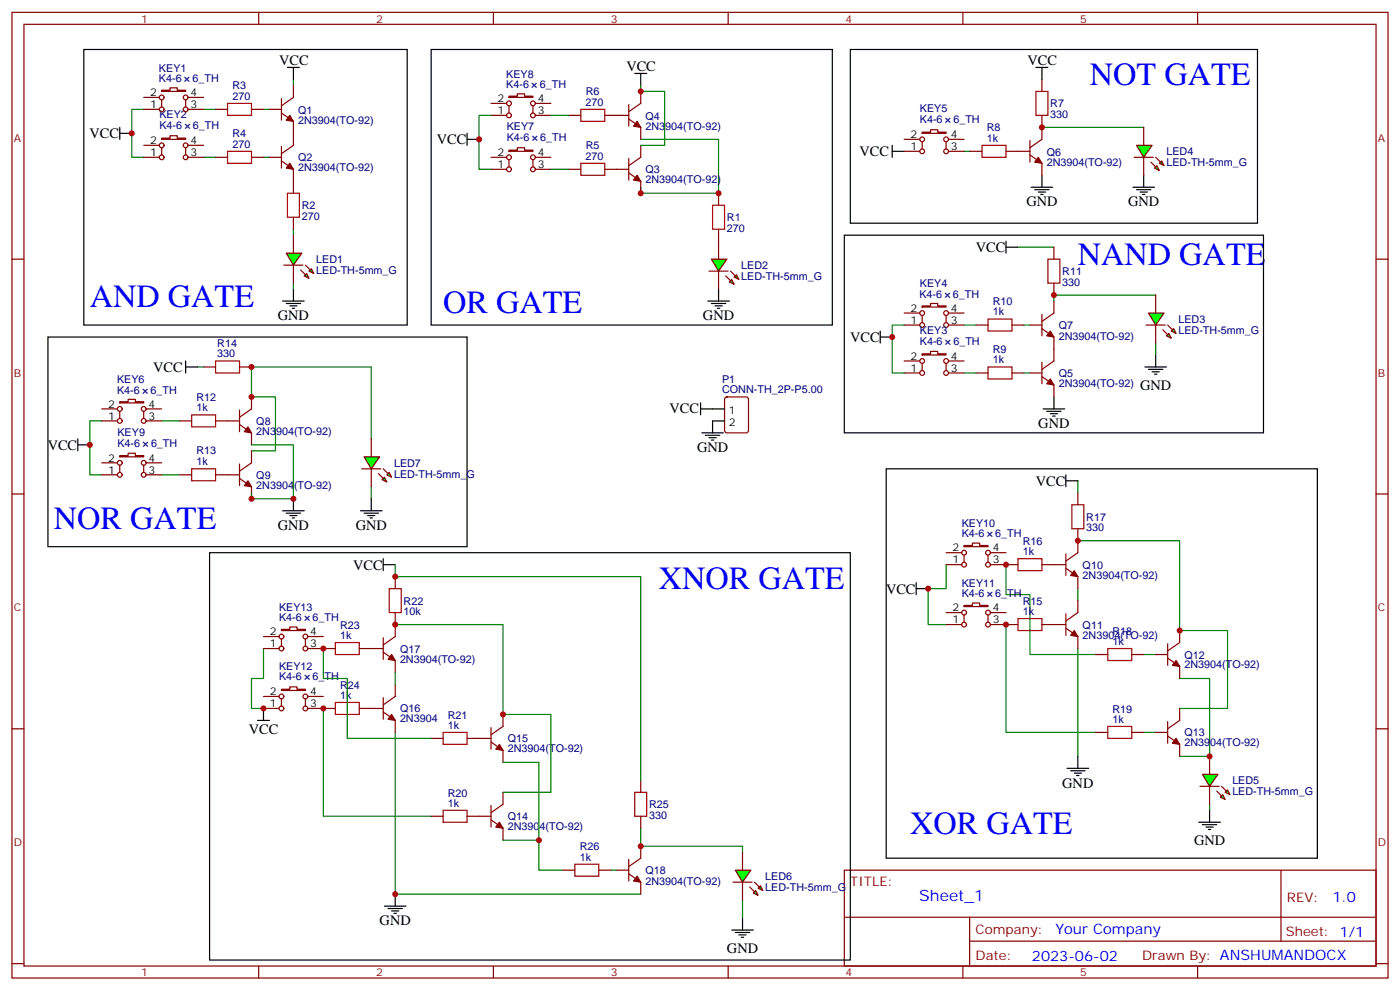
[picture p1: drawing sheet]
<svg xmlns="http://www.w3.org/2000/svg" width="412mm" height="292mm" viewBox="0 0 412 292" stroke-linecap="round" stroke-linejoin="round" font-family="sans-serif">
<g fill="none" stroke="#870000" stroke-width=".35">
<path d="M3.5 3.6h405.4v284.4h-405.4zM7.1 7.2h398.2v277.2h-398.2zM76.2 3.6v3.6M145.3 3.6v3.6M214.5 3.6v3.6M283.6 3.6v3.6M352.8 3.6v3.6M42.3 32.2h4.6M42.3 28.7h4.6M47.6 26.6h2.5v-.7h2.1v.7h2.5v.3h-7.1zM47.6 29.4v2.1M54.7 29.4v2.1"/>
<path d="M55.4 32.2h4.6M55.4 28.7h4.6M63.5 32.2h3.5M74.1 32.2h3.5M79.4 32.2h3.5M82.9 33.3l3.5 2.4v7.1l-3.5 2.5M82.9 29v6.4M86.4 25.2v3.5l-3.5 2.5M144.6 34h4.6M144.6 30.4h4.6M149.9 28.3h2.5v-.7h2.1v.7h2.5v.4h-7.1zM149.9 31.2v2.1"/>
<path d="M157 31.2v2.1M157.7 34h4.6M157.7 30.4h4.6M167.6 34h3.5M178.2 34h7M185.2 35l3.5 2.5v3.5M185.2 30.8v6.3M188.7 26.9v3.5l-3.5 2.5M271.6 38.9h2.5v-.7h2.1v.7h2.5v.4h-7.1zM306.9 23.4v3.5M306.9 34v7l-3.5 2.5M42.3 46.3h4.6"/>
<path d="M42.3 42.8h4.6M47.6 40.7h2.5v-.7h2.1v.7h2.5v.3h-7.1zM47.6 43.5v2.1M54.7 43.5v2.1M55.4 46.3h4.6M55.4 42.8h4.6M63.5 46.3h3.5M74.1 46.3h3.5M79.4 46.3h3.5M82.9 47.4l3.5 2.4v7.1M82.9 43.1v6.4M144.6 46.3h4.6"/>
<path d="M144.6 49.8h4.6M149.9 44.2h2.5v-.7h2.1v.7h2.5v.4h-7.1zM149.9 47v2.1M157 47v2.1M157.7 46.3h4.6M157.7 49.8h4.6M167.6 49.8h3.5M178.2 49.8h7M185.2 50.9l3.5 2.5v3.5M185.2 46.7v6.3M188.7 42.8v3.5l-3.5 2.5M211.7 56.9v3.5"/>
<path d="M266.3 44.6h4.6M266.3 41h4.6M271.6 41.7v2.2M278.7 41.7v2.2M279.4 44.6h4.6M279.4 41h4.6M285.8 44.6h3.5M296.3 44.6h7.1M303.4 45.6l3.5 2.5v3.5M303.4 41.4v6.3M3.5 76.3h3.6M86.4 64v3.5"/>
<path d="M86.4 69.3v5.2M86.4 78.1v5.3M211.7 67.5v3.5M310.4 72.8v3.5M405.3 76.3h3.6M266.3 95.7h4.6M266.3 92.2h4.6M271.6 90.1h2.5v-.7h2.1v.7h2.5v.3h-7.1zM271.6 92.9v2.1M278.7 92.9v2.1M279.4 95.7h4.6M279.4 92.2h4.6"/>
<path d="M287.5 95.7h3.5M298.1 95.7h3.5M303.4 95.7h3.5M306.9 92.5v6.4M306.9 96.8l3.5 2.4v7.1l-3.5 2.5M310.4 83.4v3.5M310.4 88.7v3.5l-3.5 2.5M35.3 118.3h2.4v-.7h2.2v.7h2.4v.3h-7zM60 108.1h3.5M70.6 108.1h3.5M74.1 116.9v3.5l-3.5 2.5M213.7 117.1l.4-.2h5.7l.6 .4 .1 9.5-.5 .6-5.9 .1-.6-.5-.1-9.4z"/>
<path d="M266.3 109.8h4.6M266.3 106.3h4.6M271.6 104.2h2.5v-.7h2.1v.7h2.5v.3h-7.1zM271.6 107v2.1M278.7 107v2.1M279.4 109.8h4.6M279.4 106.3h4.6M287.5 109.8h3.5M298.1 109.8h3.5M303.4 109.8h3.5M306.9 106.6v6.4M306.9 110.9l3.5 2.4v3.6"/>
<path d="M30 139.8h4.6M30 123.9h4.6M30 136.3h4.6M30 120.4h4.6M35.3 134.2h2.4v-.7h2.2v.7h2.4v.3h-7zM35.3 121.1v2.1M35.3 137v2.1M42.3 121.1v2.1M42.3 137v2.1M43 139.8h4.6M43 123.9h4.6M43 136.3h4.6"/>
<path d="M43 120.4h4.6M52.9 139.8h3.5M52.9 123.9h3.5M63.5 139.8h7.1M63.5 123.9h7.1M70.6 125l3.5 2.5v3.5M70.6 120.8v6.3M70.6 136.6v6.4M74.1 132.8v3.5l-3.5 2.4M3.5 145.5h3.6M70.6 140.9l3.5 2.4v3.6M317.5 145.1v3.5"/>
<path d="M317.5 155.7v7l-3.5 2.5M405.3 145.5h3.6M116.4 169.8v3.5M278.7 166.3h4.6M278.7 162.7h4.6M284 178.3h2.5v-.7h2.1v.7h2.4v.3h-7zM284 160.6h2.5v-.7h2.1v.7h2.4v.4h-7zM284 163.4v2.2M291 163.4v2.2M291.7 166.3h8.2M291.7 162.7h4.6M306.9 166.3h7.1"/>
<path d="M314 167.3l3.5 2.5v3.5M314 163.1v6.3M317.5 176.8v3.6l-3.5 2.4M77.6 191h4.6M77.6 187.4h4.6M82.9 185.3h2.5v-.7h2.1v.7h2.5v.4h-7.1zM82.9 188.1v2.2M90 188.1v2.2M90.7 191h8.1M90.7 187.4h4.5M105.8 191h7.1M112.9 192l3.5 2.5v3.5"/>
<path d="M112.9 187.8v6.3M116.4 180.4v7l-3.5 2.5M278.7 183.9h4.6M278.7 180.4h4.6M284 181.1v2.1M291 181.1v2.1M291.7 183.9h8.2M291.7 180.4h4.6M306.9 183.9h7.1M314 185l3.5 2.4v3.6M314 180.7v6.4M322.8 192.7h3.5"/>
<path d="M333.4 192.7h3.5M340.4 192.7h3.6M344 193.8l3.5 2.5v3.5M344 189.5v6.4M347.5 185.7v3.5l-3.5 2.5M3.5 214.6h3.6M77.6 208.6h4.6M77.6 205.1h4.6M82.9 203h2.5v-.8h2.1v.8h2.5v.3h-7.1zM82.9 205.8v2.1M90 205.8v2.1M90.7 208.6h8.1"/>
<path d="M90.7 205.1h4.5M105.8 208.6h7.1M112.9 209.7l3.5 2.4v3.6M112.9 205.4v6.4M116.4 201.5v3.6l-3.5 2.4M127 217.4h3.5M137.6 217.4h7M144.6 218.5l3.6 2.4v3.6M144.6 214.2v6.4M148.2 210.4v3.5l-3.6 2.5M322.8 215.7h3.5M333.4 215.7h3.5"/>
<path d="M340.4 215.7h3.6M344 216.7l3.5 2.5v3.5M344 212.5v6.3M347.5 208.6v3.5l-3.5 2.5M405.3 214.6h3.6M144.6 237.2v6.3M148.2 233.3v3.5l-3.6 2.5M188.7 229.8v3.5M127 240.3h3.5M137.6 240.3h7M144.6 241.4l3.6 2.5v3.5M165.8 256.2h3.5"/>
<path d="M176.4 256.2h3.5M181.7 256.2h3.5M185.2 257.3l3.5 2.5v3.5M185.2 253v6.4M188.7 240.3v3.6M188.7 249.2v3.5l-3.5 2.5M248.7 256.2h156.6v28.2h-156.6zM377.3 256.2v20.9M248.7 270.1h156.5M285.6 277.1h119.6M285.6 270.1v14.1M3.5 283.7h3.6"/>
<path d="M76.2 284.4v3.6M145.3 284.4v3.6M214.5 284.4v3.6M283.6 284.4v3.6M352.8 284.4v3.6M405.3 283.7h3.6"/>
<circle cx="47.6" cy="28.7" r=".71"/>
<circle cx="47.6" cy="32.2" r=".71"/>
<circle cx="54.7" cy="32.2" r=".71"/>
<circle cx="54.7" cy="28.7" r=".71"/>
<circle cx="149.9" cy="34" r=".71"/>
<circle cx="149.9" cy="30.4" r=".71"/>
<circle cx="157" cy="34" r=".71"/>
<circle cx="157" cy="30.4" r=".71"/>
<circle cx="47.6" cy="42.8" r=".71"/>
<circle cx="47.6" cy="46.3" r=".71"/>
<circle cx="54.7" cy="42.8" r=".71"/>
<circle cx="54.7" cy="46.3" r=".71"/>
<circle cx="149.9" cy="49.8" r=".71"/>
<circle cx="149.9" cy="46.3" r=".71"/>
<circle cx="157" cy="46.3" r=".71"/>
<circle cx="157" cy="49.8" r=".71"/>
<circle cx="271.6" cy="44.6" r=".71"/>
<circle cx="271.6" cy="41" r=".71"/>
<circle cx="278.7" cy="41" r=".71"/>
<circle cx="278.7" cy="44.6" r=".71"/>
<circle cx="271.6" cy="95.7" r=".71"/>
<circle cx="271.6" cy="92.2" r=".71"/>
<circle cx="278.7" cy="92.2" r=".71"/>
<circle cx="278.7" cy="95.7" r=".71"/>
<circle cx="271.6" cy="106.3" r=".71"/>
<circle cx="271.6" cy="109.8" r=".71"/>
<circle cx="278.7" cy="109.8" r=".71"/>
<circle cx="278.7" cy="106.3" r=".71"/>
<circle cx="35.3" cy="139.8" r=".71"/>
<circle cx="35.3" cy="136.3" r=".71"/>
<circle cx="35.3" cy="120.4" r=".71"/>
<circle cx="35.3" cy="123.9" r=".71"/>
<circle cx="42.3" cy="136.3" r=".71"/>
<circle cx="42.3" cy="139.8" r=".71"/>
<circle cx="42.3" cy="120.4" r=".71"/>
<circle cx="42.3" cy="123.9" r=".71"/>
<circle cx="284" cy="166.3" r=".71"/>
<circle cx="284" cy="162.7" r=".71"/>
<circle cx="291" cy="166.3" r=".71"/>
<circle cx="291" cy="162.7" r=".71"/>
<circle cx="82.9" cy="191" r=".71"/>
<circle cx="82.9" cy="187.4" r=".71"/>
<circle cx="90" cy="187.4" r=".71"/>
<circle cx="90" cy="191" r=".71"/>
<circle cx="284" cy="183.9" r=".71"/>
<circle cx="284" cy="180.4" r=".71"/>
<circle cx="291" cy="180.4" r=".71"/>
<circle cx="291" cy="183.9" r=".71"/>
<circle cx="82.9" cy="205.1" r=".71"/>
<circle cx="82.9" cy="208.6" r=".71"/>
<circle cx="90" cy="205.1" r=".71"/>
<circle cx="90" cy="208.6" r=".71"/>
</g>
<g fill="none" stroke="#000" stroke-width=".35">
<path d="M24.7 14.6h95.2v81.1h-95.2zM84.7 19.9h3.5M86.4 19.9v3.5M127 14.6h118.2v81.1h-118.2zM250.5 14.6h119.9v51.1h-119.9zM305.2 19.9h3.5M306.9 19.9v3.5M35.3 39.3h3.5M35.3 37.5v3.5M137.6 39.3v3.5M187 21.6h3.5M188.7 21.6v3.6"/>
<path d="M137.6 41h3.5M262.8 44.6h3.5M262.8 42.8v3.5M303.7 55.1h6.4M304.8 55.8h4.2M305.9 56.6h2.1M306.6 57.3h.7M306.9 51.6v3.5M333.7 55.1h6.4M334.8 55.8h4.2M335.8 56.6h2.2M336.5 57.3h.8"/>
<path d="M336.9 51.6v3.5M248.7 69.3h123.5v58.2h-123.5zM296.3 72.8h3.6M296.3 71v3.5M14.1 99.2h123.5v61.8h-123.5zM83.3 88.7h6.3M84.3 89.4h4.2M85.4 90.1h2.1M86.1 90.8h.7M86.4 85.1v3.6M208.5 88.7h6.3M209.5 89.4h4.3"/>
<path d="M210.6 90.1h2.1M211.3 90.8h.7M211.7 85.1v3.6M259.3 99.2h3.5M259.3 97.5v3.5M54.7 108.1h3.5M54.7 106.3v3.5M206.4 118.6v3.6M310.4 116.9v3.5M337.3 108.1h6.3M338.3 108.8h4.2M339.4 109.5h2.1"/>
<path d="M340.1 110.2h.7M340.4 104.5v3.6M22.9 131h3.6M22.9 129.2v3.6M206.4 120.4h7M206.7 127.5h6.4M207.8 128.2h4.2M208.8 128.9h2.2M209.5 129.6h.8M213.4 123.9h-3.5v3.6M261.1 138h127v114.7h-127zM307.3 120.4h6.3"/>
<path d="M308.3 121.1h4.3M309.4 121.8h2.1M310.1 122.5h.7M314 139.8v3.5M83.3 150.4h6.3M84.3 151.1h4.2M85.4 151.8h2.1M86.1 152.5h.7M86.4 146.9v3.5M106.2 150.4h6.3M107.2 151.1h4.3M108.3 151.8h2.1"/>
<path d="M109 152.5h.7M109.4 146.9v3.5M314 141.6h3.5M61.7 162.7h188.8v120h-188.8zM112.9 166.3h3.5M112.9 164.5v3.5M269.9 173.3h3.5M269.9 171.6v3.5M75.8 212.1h3.6M77.6 208.6v3.5M314.3 226.2h6.4M315.4 226.9h4.2"/>
<path d="M316.4 227.6h2.2M317.1 228.4h.8M317.5 222.7v3.5M356.3 238.6v3.5M353.1 242.1h6.4M354.2 242.8h4.2M355.2 243.5h2.2M356 244.2h.7M113.2 266.8h6.4M114.3 267.5h4.2M115.4 268.2h2.1M116.1 268.9h.7"/>
<path d="M116.4 263.3v3.5M215.5 273.9h6.4M216.6 274.6h4.2M217.7 275.3h2.1M218.4 276h.7M218.7 270.3v3.6"/>
</g>
<g fill="none" stroke="#008700" stroke-width=".35">
<path d="M42.3 32.2h-3.5v14.1h3.5M60 32.2h3.5M77.6 32.2h1.8M86.4 23.4v1.8M144.6 34h-3.5v15.8h3.5M162.3 34h5.3M188.7 25.2v1.7h7.1v15.9h-7.1M306.9 37.5h30M60 46.3h3.5M77.6 46.3h1.8M162.3 49.8h5.3M188.7 41h23v15.9h-23v-1.8"/>
<path d="M284 44.6h1.8M86.4 67.5v1.8M299.9 72.8h10.5M86.4 83.4v1.7M266.3 95.7h-3.5v14.1h3.5M284 95.7h3.5M301.6 95.7h1.8M340.4 86.9h-30v1.8M58.2 108.1h1.8M284 109.8h3.5M301.6 109.8h1.8M340.4 101v3.5"/>
<path d="M30 123.9h-3.5v15.9h3.5M47.6 123.9h5.3M47.6 139.8h5.3M74.1 131h12.3v15.9h-12.3v-1.8M109.4 129.2v-21.1h-35.3v8.8h7v15.9h-7M109.4 143.3v3.6M317.5 159.2h30v26.5h14.1v22.9h-14.1M317.5 141.6v3.5M116.4 166.3v3.5h72.3v60M278.7 166.3v7h-5.3v10.6h5.3M296.3 166.3v8.8h7.1v17.6h19.4M317.5 173.3v3.5"/>
<path d="M77.6 191v8.8h-3.5v8.8h3.5M95.2 191v8.8h7.1v17.6h24.7M116.4 183.9h31.8v26.5h14.1v22.9h-14.1M116.4 198v3.5M296.3 183.9v31.8h26.5M317.5 191v31.7M336.9 192.7h3.5M347.5 199.8h8.8v22.9h-8.8M95.2 208.6v31.7h31.8M116.4 215.7v47.6h72.3M336.9 215.7h3.5M148.2 224.5h10.5v22.9h-10.5"/>
<path d="M356.3 236.8v1.8M158.7 247.4v8.8h7.1M179.9 256.2h1.8M188.7 243.9v5.3h30v1.7M218.7 265v5.3"/>
</g>
<g fill="none" stroke="#a10000" stroke-width=".35">
<path d="M67 30.4h7.1v3.6h-7.1zM171.1 32.2h7.1v3.5h-7.1zM305.2 26.9h3.5v7.1h-3.5zM67 44.6h7.1v3.5h-7.1zM84.7 56.9h3.5v7.1h-3.5zM171.1 48.1h7.1v3.5h-7.1zM289.3 42.8h7v3.5h-7zM209.9 60.4h3.5v7.1h-3.5zM308.7 76.3h3.5v7.1h-3.5zM291 93.9h7.1v3.6h-7.1zM63.5 106.3h7.1v3.5h-7.1zM291 108.1h7.1v3.5h-7.1z"/>
<path d="M56.4 138h7.1v3.6h-7.1zM56.4 122.2h7.1v3.5h-7.1zM315.7 148.6h3.6v7.1h-3.6zM114.7 173.3h3.5v7.1h-3.5zM299.9 164.5h7v3.5h-7zM98.8 189.2h7v3.5h-7zM299.9 182.1h7v3.6h-7zM326.3 191h7.1v3.5h-7.1zM98.8 206.8h7v3.6h-7zM130.5 215.7h7.1v3.5h-7.1zM326.3 213.9h7.1v3.5h-7.1zM130.5 238.6h7.1v3.5h-7.1z"/>
<path d="M187 233.3h3.5v7h-3.5zM169.3 254.5h7.1v3.5h-7.1z"/>
</g>
<g fill="#870000" stroke="#870000" stroke-width=".35">
<path d="M85.4 48.1l1 1.7-2.1-.3z"/>
<path d="M85.4 34l1 1.7-2.1-.3z"/>
<path d="M187.7 35.7l1 1.8-2.1-.4z"/>
<path d="M187.7 51.6l1 1.8-2.1-.4z"/>
<path d="M305.9 46.3l1 1.8-2.1-.4z"/>
<path d="M309.4 97.5l1 1.7-2.1-.3z"/>
<path d="M309.4 111.6l1 1.7-2.1-.3z"/>
<path d="M73 141.6l1.1 1.7-2.1-.3z"/>
<path d="M73 125.7l1.1 1.8-2.1-.4z"/>
<path d="M346.4 217.4l1.1 1.8-2.1-.4z"/>
<path d="M346.4 194.5l1.1 1.8-2.1-.4z"/>
<path d="M316.4 185.7l1.1 1.7-2.1-.3z"/>
<path d="M316.4 168l1.1 1.8-2.1-.4z"/>
<path d="M187.7 258l1 1.8-2.1-.4z"/>
<path d="M115.4 192.7l1 1.8-2.1-.4z"/>
<path d="M115.4 210.4l1 1.7-2.1-.3z"/>
<path d="M147.1 219.2l1.1 1.7-2.2-.3z"/>
<path d="M147.1 242.1l1.1 1.8-2.2-.4z"/>
</g>
<g fill="#0f0" stroke="#870000" stroke-width=".35">
<path d="M89.6 81.2l.7-.7 .7 1.5z"/>
<path d="M91 79.8l.7-.7 .7 1.4z"/>
</g>
<g fill="#870000" stroke="#870000" stroke-width=".35">
<path d="M88.5 79.5l1.5 1.4z"/>
<path d="M90 78.1l1.4 1.4z"/>
</g>
<path d="M83.6 78.1h5.7z" fill="#f00" stroke="#870000" stroke-width=".35"/>
<path d="M84.3 74.5h4.6l-2.5 3.6z" fill="#0f0" stroke="#870000" stroke-width=".35"/>
<path d="M211.7 71v5.3M211.7 79.8v5.3" fill="none" stroke="#870000" stroke-width=".35"/>
<g fill="#0f0" stroke="#870000" stroke-width=".35">
<path d="M214.8 83l.7-.7 .8 1.4z"/>
<path d="M216.3 81.6l.7-.7 .7 1.4z"/>
</g>
<g fill="#870000" stroke="#870000" stroke-width=".35">
<path d="M213.8 81.2l1.4 1.5z"/>
<path d="M215.2 79.8l1.4 1.4z"/>
</g>
<path d="M208.8 79.8h5.7z" fill="#f00" stroke="#870000" stroke-width=".35"/>
<path d="M209.5 76.3h4.6l-2.4 3.5z" fill="#0f0" stroke="#870000" stroke-width=".35"/>
<path d="M340.4 86.9v5.3M340.4 95.7v5.3" fill="none" stroke="#870000" stroke-width=".35"/>
<g fill="#0f0" stroke="#870000" stroke-width=".35">
<path d="M343.6 98.9l.7-.7 .7 1.4z"/>
<path d="M345.7 96.8l.7 1.4-1.4-.7z"/>
</g>
<g fill="#870000" stroke="#870000" stroke-width=".35">
<path d="M342.5 97.1l1.5 1.4z"/>
<path d="M344 95.7l1.4 1.4z"/>
</g>
<path d="M337.6 95.7h5.7z" fill="#f00" stroke="#870000" stroke-width=".35"/>
<path d="M338.3 92.2h4.6l-2.5 3.5z" fill="#0f0" stroke="#870000" stroke-width=".35"/>
<path d="M336.9 37.5v5.3M336.9 46.3v5.3" fill="none" stroke="#870000" stroke-width=".35"/>
<g fill="#0f0" stroke="#870000" stroke-width=".35">
<path d="M340.1 49.5l.7-.7 .7 1.4z"/>
<path d="M341.5 48.1l.7-.7 .7 1.4z"/>
</g>
<g fill="#870000" stroke="#870000" stroke-width=".35">
<path d="M339 47.7l1.4 1.4z"/>
<path d="M340.4 46.3l1.4 1.4z"/>
</g>
<path d="M334.1 46.3h5.6z" fill="#f00" stroke="#870000" stroke-width=".35"/>
<path d="M334.8 42.8h4.6l-2.5 3.5z" fill="#0f0" stroke="#870000" stroke-width=".35"/>
<path d="M356.3 222.7v5.3M356.3 231.5v5.3" fill="none" stroke="#870000" stroke-width=".35"/>
<g fill="#0f0" stroke="#870000" stroke-width=".35">
<path d="M359.5 234.7l.7-.7 .7 1.4z"/>
<path d="M360.9 233.3l.7-.7 .7 1.4z"/>
</g>
<g fill="#870000" stroke="#870000" stroke-width=".35">
<path d="M358.4 232.9l1.4 1.5z"/>
<path d="M359.8 231.5l1.4 1.4z"/>
</g>
<path d="M353.5 231.5h5.6z" fill="#f00" stroke="#870000" stroke-width=".35"/>
<path d="M354.2 228h4.6l-2.5 3.5z" fill="#0f0" stroke="#870000" stroke-width=".35"/>
<path d="M218.7 250.9v5.3M218.7 259.8v5.2" fill="none" stroke="#870000" stroke-width=".35"/>
<g fill="#0f0" stroke="#870000" stroke-width=".35">
<path d="M221.9 262.9l.7-.7 .7 1.4z"/>
<path d="M223.3 261.5l.7-.7 .7 1.4z"/>
</g>
<g fill="#870000" stroke="#870000" stroke-width=".35">
<path d="M220.8 261.2l1.4 1.4z"/>
<path d="M222.2 259.8l1.5 1.4z"/>
</g>
<path d="M215.9 259.8h5.6z" fill="#f00" stroke="#870000" stroke-width=".35"/>
<path d="M216.6 256.2h4.6l-2.5 3.6z" fill="#0f0" stroke="#870000" stroke-width=".35"/>
<path d="M109.4 129.2v5.3M109.4 138v5.3" fill="none" stroke="#870000" stroke-width=".35"/>
<g fill="#0f0" stroke="#870000" stroke-width=".35">
<path d="M112.5 141.2l.7-.7 .7 1.4z"/>
<path d="M113.9 139.8l.8-.7 .7 1.4z"/>
</g>
<g fill="#870000" stroke="#870000" stroke-width=".35">
<path d="M111.5 139.5l1.4 1.4z"/>
<path d="M112.9 138l1.4 1.5z"/>
</g>
<path d="M106.5 138h5.7z" fill="#f00" stroke="#870000" stroke-width=".35"/>
<path d="M107.2 134.5h4.6l-2.4 3.5z" fill="#0f0" stroke="#870000" stroke-width=".35"/>
<g fill="#c00">
<circle cx="38.8" cy="39.3" r=".88"/>
<circle cx="211.7" cy="56.9" r=".88"/>
<circle cx="141.1" cy="41" r=".88"/>
<circle cx="188.7" cy="26.9" r=".88"/>
<circle cx="188.7" cy="56.9" r=".88"/>
<circle cx="306.9" cy="37.5" r=".88"/>
<circle cx="262.8" cy="99.2" r=".88"/>
<circle cx="310.4" cy="86.9" r=".88"/>
<circle cx="86.4" cy="146.9" r=".88"/>
<circle cx="74.1" cy="146.9" r=".88"/>
<circle cx="74.1" cy="116.9" r=".88"/>
<circle cx="74.1" cy="108.1" r=".88"/>
<circle cx="26.5" cy="131" r=".88"/>
<circle cx="347.5" cy="185.7" r=".88"/>
<circle cx="273.4" cy="173.3" r=".88"/>
<circle cx="317.5" cy="159.2" r=".88"/>
<circle cx="296.3" cy="183.9" r=".88"/>
<circle cx="296.3" cy="166.3" r=".88"/>
<circle cx="116.4" cy="263.3" r=".88"/>
<circle cx="188.7" cy="249.2" r=".88"/>
<circle cx="158.8" cy="247.4" r=".88"/>
<circle cx="148.2" cy="210.4" r=".88"/>
<circle cx="116.4" cy="169.8" r=".88"/>
<circle cx="77.6" cy="208.6" r=".88"/>
<circle cx="95.3" cy="191" r=".88"/>
<circle cx="95.3" cy="208.6" r=".88"/>
<circle cx="116.4" cy="183.9" r=".88"/>
<circle cx="356.3" cy="222.7" r=".88"/>
</g>
<g font-size="9.5" fill="#00f">
<text x="321" y="25.2">NOT GATE</text>
<text x="317.5" y="78.1">NAND GATE</text>
<text x="26.5" y="90.4">AND GATE</text>
<text x="130.5" y="92.2">OR GATE</text>
<text x="15.9" y="155.7">NOR GATE</text>
<text x="194" y="173.3">XNOR GATE</text>
<text x="268.1" y="245.6">XOR GATE</text>
</g>
<text font-size="4.6" fill="#00f" x="270.8" y="265.3">Sheet_1</text>
<g font-size="4.2">
<text x="82.2" y="19.2">VCC</text>
<text x="184.5" y="20.9">VCC</text>
<text x="302.7" y="19.2">VCC</text>
<text x="26.4" y="40.7">VCC</text>
<text x="128.7" y="42.4">VCC</text>
<text x="253.2" y="46">VCC</text>
<text x="302.3" y="60.8">GND</text>
<text x="332.3" y="60.8">GND</text>
<text x="287.5" y="74.2">VCC</text>
<text x="81.8" y="94.3">GND</text>
<text x="207.1" y="94.3">GND</text>
<text x="250.4" y="100.7">VCC</text>
<text x="45.1" y="109.5">VCC</text>
<text x="335.8" y="114.8">GND</text>
<text x="197.2" y="121.7">VCC</text>
<text x="305.9" y="126">GND</text>
<text x="14.1" y="132.4">VCC</text>
<text x="205.3" y="133.1">GND</text>
<text x="305.1" y="143">VCC</text>
<text x="81.8" y="156">GND</text>
<text x="104.8" y="156">GND</text>
<text x="104" y="167.7">VCC</text>
<text x="261" y="174.8">VCC</text>
<text x="73.3" y="216.1">VCC</text>
<text x="312.9" y="231.9">GND</text>
<text x="351.7" y="248.8">GND</text>
<text x="111.8" y="272.5">GND</text>
<text x="214.1" y="280.6">GND</text>
</g>
<g font-size="4.2" fill="#00f">
<text x="392.5" y="265.5">1.0</text>
<text x="310.9" y="275">Your Company</text>
<text x="304" y="282.9">2023-06-02</text>
</g>
<g font-size="3.9" fill="#800">
<text x="250.5" y="260.8">TITLE:</text>
<text x="379.1" y="265.5">REV:</text>
<text x="287.4" y="275">Company:</text>
<text x="378.7" y="275.6">Sheet: 1/1</text>
<text x="287.4" y="282.7">Date:</text>
<text x="336.4" y="282.8">Drawn By: ANSHUMANDOCX</text>
</g>
<g font-size="3.2" fill="#800">
<text x="41.6" y="6.6">1</text>
<text x="110.8" y="6.6">2</text>
<text x="179.9" y="6.6">3</text>
<text x="249.1" y="6.6">4</text>
<text x="318.2" y="6.6">5</text>
<text x="4.1" y="41.7">A</text>
<text x="405.9" y="41.7">A</text>
<text x="4.1" y="110.9">B</text>
<text x="405.9" y="110.9">B</text>
<text x="4.1" y="180">C</text>
<text x="405.9" y="180">C</text>
<text x="4.1" y="249.2">D</text>
<text x="405.9" y="249.2">D</text>
<text x="41.6" y="287.4">1</text>
<text x="110.8" y="287.4">2</text>
<text x="179.9" y="287.4">3</text>
<text x="249.1" y="287.4">4</text>
<text x="318.2" y="287.4">5</text>
</g>
<g font-size="3.2" fill="#000080">
<text x="46.8" y="21.2">KEY1</text>
<text x="149.1" y="22.9">KEY8</text>
<text x="46.8" y="24.2">K4-6</text>
<text x="56.7" y="24.2">6_TH</text>
<text x="68.4" y="29.4">270</text>
<text x="68.5" y="26.2">R3</text>
<text x="149.1" y="25.9">K4-6</text>
<text x="159" y="25.9">6_TH</text>
<text x="172.5" y="28">R6</text>
<text x="46.9" y="34.9">KEY2</text>
<text x="87.8" y="33.5">Q1</text>
<text x="172.5" y="31.2">270</text>
<text x="190.1" y="35.3">Q4</text>
<text x="271" y="33.1">KEY5</text>
<text x="309.4" y="34.8">330</text>
<text x="309.4" y="31.6">R7</text>
<text x="46.9" y="38">K4-6</text>
<text x="56.8" y="38">6_TH</text>
<text x="68.5" y="40.3">R4</text>
<text x="87.8" y="36.5">2N3904(TO-92)</text>
<text x="149.3" y="41.6">K4-6</text>
<text x="149.3" y="38.4">KEY7</text>
<text x="159.1" y="41.6">6_TH</text>
<text x="190.1" y="38.3">2N3904(TO-92)</text>
<text x="271" y="36.3">K4-6</text>
<text x="280.8" y="36.3">6_TH</text>
<text x="290.7" y="41.7">1k</text>
<text x="290.7" y="38.6">R8</text>
<text x="68.4" y="43.5">270</text>
<text x="87.8" y="47.5">Q2</text>
<text x="172.5" y="47">270</text>
<text x="172.5" y="43.9">R5</text>
<text x="308.3" y="45.9">Q6</text>
<text x="343.6" y="45.7">LED4</text>
<text x="87.8" y="50.4">2N3904(TO-92)</text>
<text x="190.1" y="54">2N3904(TO-92)</text>
<text x="190.1" y="51">Q3</text>
<text x="308.3" y="48.8">2N3904(TO-92)</text>
<text x="343.6" y="48.9">LED-TH-5mm_G</text>
<text x="88.9" y="64.8">270</text>
<text x="88.9" y="61.5">R2</text>
<text x="214.1" y="65.1">R1</text>
<text x="214.1" y="68.3">270</text>
<text x="93.1" y="77.4">LED1</text>
<text x="93.1" y="80.7">LED-TH-5mm_G</text>
<text x="218.4" y="82.4">LED-TH-5mm_G</text>
<text x="218.4" y="79.2">LED2</text>
<text x="312.9" y="80.9">R11</text>
<text x="270.8" y="87.7">K4-6</text>
<text x="271" y="84.5">KEY4</text>
<text x="280.7" y="87.7">6_TH</text>
<text x="292.5" y="89.7">R10</text>
<text x="312.9" y="84.2">330</text>
<text x="292.5" y="92.9">1k</text>
<text x="347.1" y="95.1">LED3</text>
<text x="271" y="101.5">K4-6</text>
<text x="271" y="98.4">KEY3</text>
<text x="280.8" y="101.5">6_TH</text>
<text x="311.9" y="100">2N3904(TO-92)</text>
<text x="311.9" y="97">Q7</text>
<text x="347.1" y="98.3">LED-TH-5mm_G</text>
<text x="64" y="105.2">330</text>
<text x="64" y="102.1">R14</text>
<text x="292.5" y="107">1k</text>
<text x="292.5" y="103.8">R9</text>
<text x="34.5" y="112.9">KEY6</text>
<text x="212.7" y="112.8">P1</text>
<text x="311.9" y="113.9">2N3904(TO-92)</text>
<text x="311.9" y="111">Q5</text>
<text x="34.5" y="115.9">K4-6</text>
<text x="44.4" y="115.9">6_TH</text>
<text x="57.9" y="117.9">R12</text>
<text x="212.7" y="115.8">CONN-TH_2P-P5.00</text>
<text x="57.9" y="121.1">1k</text>
<text x="75.5" y="125.2">Q8</text>
<text x="34.6" y="131.5">K4-6</text>
<text x="34.6" y="128.3">KEY9</text>
<text x="44.5" y="131.5">6_TH</text>
<text x="75.5" y="128.2">2N3904(TO-92)</text>
<text x="57.9" y="137">1k</text>
<text x="57.9" y="133.8">R13</text>
<text x="116.1" y="137.4">LED7</text>
<text x="75.5" y="143.9">2N3904(TO-92)</text>
<text x="75.5" y="141">Q9</text>
<text x="116.1" y="140.6">LED-TH-5mm_G</text>
<text x="283.3" y="155.1">KEY10</text>
<text x="320" y="153.3">R17</text>
<text x="283.3" y="158">K4-6</text>
<text x="293.2" y="158">6_TH</text>
<text x="301.3" y="160.5">R16</text>
<text x="320" y="156.3">330</text>
<text x="301.3" y="163.4">1k</text>
<text x="318.9" y="167.4">Q10</text>
<text x="283.3" y="172.7">KEY11</text>
<text x="318.9" y="170.4">2N3904(TO-92)</text>
<text x="82.2" y="179.8">KEY13</text>
<text x="118.9" y="178">R22</text>
<text x="283.3" y="175.7">K4-6</text>
<text x="293.2" y="175.7">6_TH</text>
<text x="301.3" y="178.1">R15</text>
<text x="82.2" y="182.7">K4-6</text>
<text x="92.1" y="182.7">6_TH</text>
<text x="100.2" y="185.2">R23</text>
<text x="118.9" y="181">10k</text>
<text x="301.3" y="181.1">1k</text>
<text x="318.9" y="185.1">Q11</text>
<text x="100.2" y="188.1">1k</text>
<text x="318.9" y="188">2N3904(TO-92)</text>
<text x="327.7" y="189.9">1k</text>
<text x="327.7" y="187">R18</text>
<text x="82.2" y="197.4">KEY12</text>
<text x="117.8" y="195.1">2N3904(TO-92)</text>
<text x="117.8" y="192.1">Q17</text>
<text x="348.9" y="196.8">2N3904(TO-92)</text>
<text x="348.9" y="193.9">Q12</text>
<text x="82.2" y="200.4">K4-6</text>
<text x="92.1" y="200.4">6_TH</text>
<text x="100.2" y="202.8">R24</text>
<text x="100.2" y="205.8">1k</text>
<text x="117.8" y="209.8">Q16</text>
<text x="327.7" y="209.9">R19</text>
<text x="117.8" y="212.7">2N3904</text>
<text x="131.9" y="214.6">1k</text>
<text x="131.9" y="211.7">R21</text>
<text x="327.7" y="212.8">1k</text>
<text x="149.6" y="221.5">2N3904(TO-92)</text>
<text x="149.6" y="218.6">Q15</text>
<text x="348.9" y="219.8">2N3904(TO-92)</text>
<text x="348.9" y="216.8">Q13</text>
<text x="363" y="230.9">LED5</text>
<text x="131.9" y="237.5">1k</text>
<text x="131.9" y="234.6">R20</text>
<text x="191.2" y="238">R25</text>
<text x="363" y="234.1">LED-TH-5mm_G</text>
<text x="149.6" y="244.5">2N3904(TO-92)</text>
<text x="149.6" y="241.5">Q14</text>
<text x="191.2" y="241.2">330</text>
<text x="170.8" y="250.2">R26</text>
<text x="170.8" y="253.4">1k</text>
<text x="190.1" y="257.4">Q18</text>
<text x="190.1" y="260.6">2N3904(TO-92)</text>
<text x="225.4" y="262.3">LED-TH-5mm_G</text>
<text x="225.4" y="259.1">LED6</text>
</g>
<g font-size="3.2">
<text x="44.2" y="28.3">2</text>
<text x="56.1" y="28.3">4</text>
<text x="44.2" y="31.9">1</text>
<text x="56.1" y="31.9">3</text>
<text x="146.5" y="33.6">1</text>
<text x="146.5" y="30.1">2</text>
<text x="158.4" y="33.6">3</text>
<text x="158.4" y="30.1">4</text>
<text x="268.2" y="40.7">2</text>
<text x="280.1" y="40.7">4</text>
<text x="44.2" y="46">1</text>
<text x="44.2" y="42.4">2</text>
<text x="56.1" y="46">3</text>
<text x="56.1" y="42.4">4</text>
<text x="146.5" y="46">2</text>
<text x="158.4" y="46">4</text>
<text x="268.2" y="44.2">1</text>
<text x="280.1" y="44.2">3</text>
<text x="146.5" y="49.5">1</text>
<text x="158.4" y="49.5">3</text>
<text x="268.2" y="95.4">1</text>
<text x="268.2" y="91.8">2</text>
<text x="280.1" y="95.4">3</text>
<text x="280.1" y="91.8">4</text>
<text x="268.2" y="105.9">2</text>
<text x="280.1" y="105.9">4</text>
<text x="268.2" y="109.5">1</text>
<text x="280.1" y="109.5">3</text>
<text x="31.8" y="123.6">1</text>
<text x="31.8" y="120.1">2</text>
<text x="43.7" y="123.6">3</text>
<text x="43.7" y="120.1">4</text>
<text x="214.7" y="121.8">1</text>
<text x="214.7" y="125.3">2</text>
<text x="31.8" y="135.9">2</text>
<text x="43.7" y="135.9">4</text>
<text x="31.8" y="139.5">1</text>
<text x="43.7" y="139.5">3</text>
<text x="280.6" y="165.9">1</text>
<text x="280.6" y="162.4">2</text>
<text x="292.5" y="165.9">3</text>
<text x="292.5" y="162.4">4</text>
<text x="280.6" y="183.6">1</text>
<text x="280.6" y="180">2</text>
<text x="292.5" y="183.6">3</text>
<text x="292.5" y="180">4</text>
<text x="79.5" y="190.6">1</text>
<text x="79.5" y="187.1">2</text>
<text x="91.4" y="190.6">3</text>
<text x="91.4" y="187.1">4</text>
<text x="79.5" y="208.2">1</text>
<text x="79.5" y="204.7">2</text>
<text x="91.4" y="208.2">3</text>
<text x="91.4" y="204.7">4</text>
</g>
</svg>
